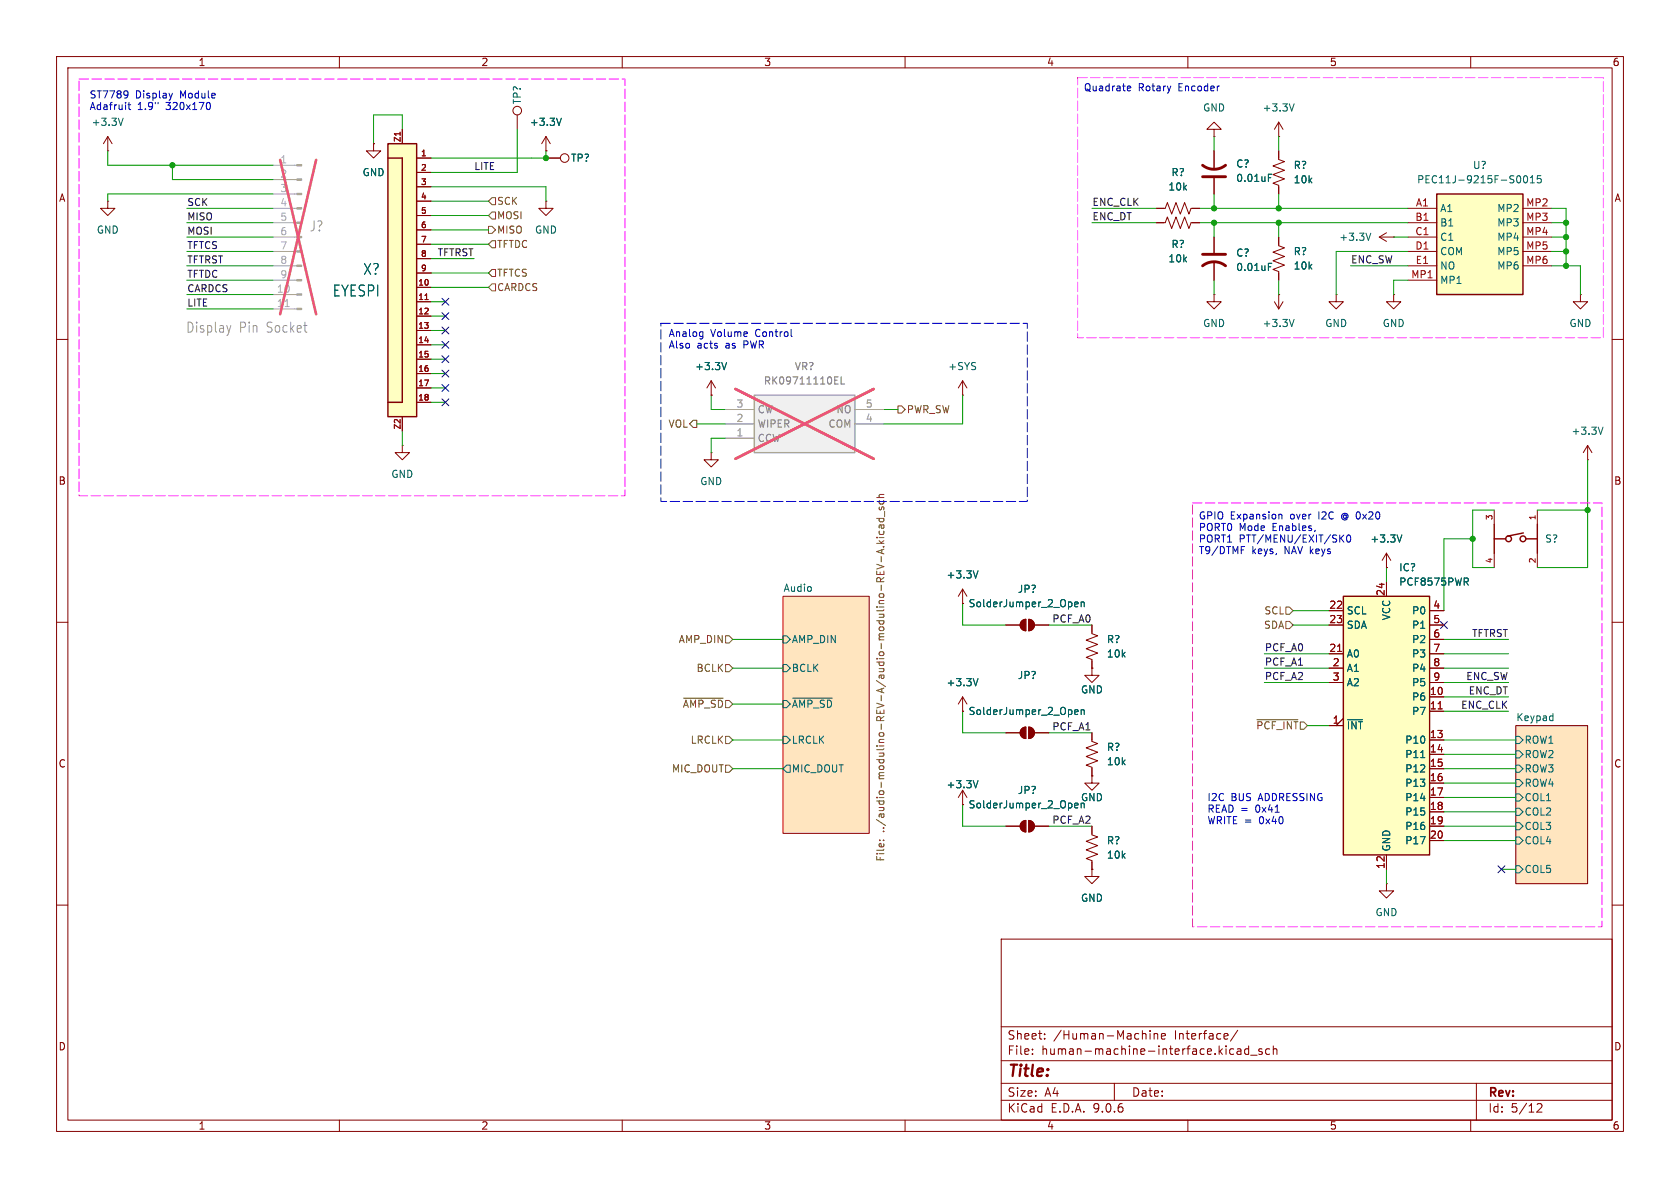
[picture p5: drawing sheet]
<svg xmlns="http://www.w3.org/2000/svg" width="297mm" height="210mm" viewBox="0 0 297 210" stroke-linecap="round" stroke-linejoin="round" font-family="sans-serif">
<g fill="none" stroke="#840000" stroke-width=".18">
<path d="M10 10h277v190h-277zM12 12h273v186h-273zM60 10v2M110 10v2M160 10v2M210 10v2M260 10v2M214.6 26.7v3.3M214.6 31.5v2.8M214.6 41.9v2.8M214.6 46.2v3.3M226.1 41.9v1.5l1 .4-2.1 .8 2.1 .7-2.1 .8 2.1 .8-2.1 .7 1.1 .4v1.5"/>
<path d="M10 60h2M125.7 69.9h.1M125.7 67.3l-.7 1.3M125.7 67.3l.8 1.3M125.7 67.3v2.6M285 60h2M125.7 80v1.3h-1.2l1.2 1.3 1.3-1.3h-1.3M125.7 80h.1M264.2 90.2v2.5M264.2 97.8v2.5M271.8 90.2v2.5M271.8 97.8v2.5"/>
<path d="M10 110h2M177.8 110.5h2.5M180.6 109.8l.8-.3v2a1.02 1.02 0 0 1-1-.6 1.02 1.02 0 0 1 .2-1.1zM181.9 109.5a1.02 1.02 0 0 1 1 1 1.02 1.02 0 0 1-1 1zM182.9 110.5h2.5M285 110h2M170.2 139.7l-.8 1.3M170.2 139.7l.7 1.3M170.2 139.7v2.5M268 128.3h12.7v27.9h-12.7zM170.2 142.2h.1M177.8 146.1h2.5"/>
<path d="M180.6 145.3l.8-.3v2.1a1.02 1.02 0 0 1-1-.7 1.02 1.02 0 0 1 .2-1.1zM181.9 145a1.02 1.02 0 0 1 1 1.1 1.02 1.02 0 0 1-1 1zM182.9 146.1h2.5M245.1 156.2v1.3h1.3l-1.3 1.3-1.3-1.3h1.3M245.1 156.2h.1M10 160h2M177 166h108v32h-108zM285 160h2M60 198v2M110 198v2M160 198v2M177 194.5h108"/>
<path d="M177 191.5h108M177 187.5h108M177 181.5h108M182.5 186.3v.1M182.5 185.5v.1M184.7 183.6v.1M184.7 182.8v.1M197 191.5v3M203.3 182.2v.1M203.3 182.7v1M204 182.7v1M204 182.8l.2-.1 .4 .1 .1 .9"/>
<path d="M205.3 183.2l.7-.1v-.3l-.5-.1-.2 .2 .1 .7h.6M210 198v2M218.7 185.5h.6l.1 .9M218.8 182.1l-1.3 2M219.4 185.8h-.5a.29 .29 0 0 0-.2 .3 .29 .29 0 0 0 .2 .3l.5-.1M220.7 185.5l-.4-.1-.3 .3v.4l.2 .2h.5M220.7 184.9v1.5M221.1 186.5h1.1M223.1 185.5l-.4-.1-.2 .2 .1 .2 .5 .2v.3h-.6M224.5 185.5l-.5-.1-.3 .3v.4l.2 .2h.6M225.1 185.5l.2-.1 .4 .1v.9M225.1 184.9v1.5"/>
<path d="M260 198v2M261 191.5v6.5M271.7 195.2l.6-.1 .2 .1 .1 .3-.9 1.1h.9"/>
</g>
<g fill="#ffe5bf" stroke="#ffe5bf" stroke-width=".18">
<path d="M268 128.3h12.7v27.9h-12.7z"/>
<path d="M138.4 105.4h15.3v41.9h-15.3z"/>
</g>
<g fill="none" stroke="#006464" stroke-width=".18">
<path d="M224.2 31.4h.5M224.2 30.8h.6M224.2 47.2h.5M224.2 46.6h.6M128.5 64.1l-.5 1.2M138.4 112.4h.7l.6 .6-.6 .7h-.7zM138.4 117.5h.7l.6 .6-.6 .6h-.7zM190 106.8l.6-.1-.1-.2-.3-.1-.2 .2v.6h.5M191.1 106.5l.2-.1 .3 .1 .1 .8M191.1 106.4v.9M138.4 123.8h.7l.6 .7-.6 .6h-.7zM138.4 130.2h.7l.6 .6-.6 .6h-.7z"/>
<path d="M139.1 135.3h.6v1.2h-.6l-.7-.6zM140.1 123.4h7M172.9 138l-.4 1.3M268 132.7h.6l.6 .7-.6 .6h-.6zM268 135.3h.6l.6 .6-.6 .6h-.6zM268 137.8h.6l.6 .6-.6 .7h-.6zM268 130.2h.6l.6 .6-.6 .6h-.6zM274.4 126.5l.1 .1M274.5 126.1v1.3M274.5 127.3l-.1 .1M190.5 142h-.3l-.2 .2v.6h.5M190.6 142.3l-.6 .1"/>
<path d="M191.1 142v.8M191.7 142.2v.6M268 142.9h.6l.6 .6-.6 .6h-.6zM268 148h.6l.6 .6-.6 .6h-.6zM268 145.4h.6l.6 .7-.6 .6h-.6zM268 140.3h.6l.6 .7-.6 .6h-.6zM268 153h.6l.6 .7-.6 .6h-.6z"/>
</g>
<path d="M138.4 105.4h15.3v41.9h-15.3z" fill="none" stroke="#c20000" stroke-width=".18"/>
<g fill="none" stroke="#725600" stroke-width=".18">
<path d="M155 99.7l1.3 .5-1.3 .4M155 96.1h1.3M155 95h.1M155 91.6h1.3M155 88h1.3M155.4 95.6l.5 .5M155.4 95h.9M155.5 93.9l-.1 .3 .3 .3 .5-.1v-.5M155.5 88.5l-.1 .4 .3 .2 .5-.1v-.5M155.5 89.6l-.1 .3 .2 .2h.2l.1-.5h.3v.5M155.5 91.6l-.1 .4 .3 .2 .5-.1v-.5M155.7 92.8l.1 .4 .2 .2 .3-.2-.1-.4"/>
<path d="M155.8 98.4v.9M155.9 97.2v.6M156.1 96.7h.2M156.3 97.1l-1.3 .4 1.3 .4M156.3 95.6l-.5 .3M156.3 87.4l-.8 .1-.1 .3 .1 .2M156.3 92.8l-.8 .1v.4M156.4 90.4v.9M155.5 148.6h.1M156.1 148.6h.2"/>
</g>
<path d="M212.6 29.2a3.3 3.3 0 0 0 4.1 0M212.6 31.2h4.1M212.6 47a3.3 3.3 0 0 1 4.1 0M212.6 45h4.1" fill="none" stroke="#840000" stroke-width=".51"/>
<g fill="#840000" stroke="#840000" stroke-width=".18">
<path d="M180.6 109.8l.8-.3v2a1.02 1.02 0 0 1-1-.6 1.02 1.02 0 0 1 .2-1.1z"/>
<path d="M181.9 109.5a1.02 1.02 0 0 1 1 1 1.02 1.02 0 0 1-1 1z"/>
<path d="M180.6 145.3l.8-.3v2.1a1.02 1.02 0 0 1-1-.7 1.02 1.02 0 0 1 .2-1.1z"/>
<path d="M181.9 145a1.02 1.02 0 0 1 1 1.1 1.02 1.02 0 0 1-1 1z"/>
</g>
<g fill="none" stroke="#840000" stroke-width=".25">
<path d="M264.2 92.7v5.1M264.2 95.3h2M269.3 94.2l-2.8 .6M269.8 95.3h2M271.8 92.7v5.1"/>
<circle cx="266.7" cy="95.3" r=".51"/>
<circle cx="269.2" cy="95.3" r=".51"/>
</g>
<path d="M133.3 69.9h17.8v10.1h-17.8z" fill="#f0f0f0"/>
<path d="M133.3 69.9h17.8v10.1h-17.8z" fill="none" stroke="#a1a1a1" stroke-width=".25"/>
<g fill="none" stroke="#a1a1a1" stroke-width=".18">
<path d="M48.3 29.2h4.2M48.3 31.8h4.2M48.3 34.3h4.2M48.3 36.8h4.2M48.3 39.4h4.2M48.3 41.9h4.2M48.3 44.5h4.2M48.3 47h4.2M48.3 49.5h4.2M48.3 52.1h4.2M48.3 54.6h4.2M128.3 72.4h5"/>
<path d="M128.3 74.9h5M128.3 77.5h5M151.1 72.4h5.1M151.1 74.9h5.1"/>
</g>
<path d="M40.8 57.5l-.3 1.2M147.6 67.9h.6M147.6 66.6h.6M148.7 66.6v1.3h.6" fill="none" stroke="#989898" stroke-width=".18"/>
<path d="M49.5 28.3l6.4 27.3M55.9 28.3l-6.4 27.3M130 68.8l24.5 12.3M154.5 68.8l-24.5 12.3" fill="none" stroke="#e65255" stroke-width=".46"/>
<g fill="none" stroke="#840000" stroke-width=".18">
<path d="M19 26.7h.1M19 35.6v1.2h-1.2l1.2 1.3 1.3-1.3h-1.3M19 35.6h.1M19 24.1l-.7 1.3M19 24.1l.8 1.3M19 24.1v2.6M66 25.4v1.3h1.3l-1.3 1.2-1.2-1.2h1.2M66 25.4h.1M96.5 26.7h.1M96.5 27.9h2.6M96.5 24.1l.8 1.3M96.5 24.1l-.7 1.3"/>
<path d="M96.5 24.1v2.6M236.2 52.1v1.2h-1.3l1.3 1.3 1.3-1.3h-1.3M236.2 52.1h.1M170.2 69.9h.1M170.2 67.3v2.6M170.2 67.3l-.8 1.3M170.2 67.3l.7 1.3M193 110.5v1.5l1.1 .4-2.1 .8 2.1 .7-2.1 .8 2.1 .7-2.1 .8 1 .4v1.5M193 118.1v1.3h1.3l-1.3 1.3-1.2-1.3h1.2M193 118.1h.1M170.2 125.7h.1M170.2 123.2l-.8 1.3"/>
<path d="M170.2 123.2l.7 1.3M170.2 123.2v2.5M193 137.2v1.2h1.3l-1.3 1.3-1.2-1.3h1.2M193 137.2h.1M193 129.5v1.6l1.1 .3-2.1 .8 2.1 .8-2.1 .7 2.1 .8-2.1 .8 1 .3v1.6M193 146.1v1.5l1.1 .4-2.1 .7 2.1 .8-2.1 .7 2.1 .8-2.1 .8 1 .3v1.6M193 153.7v1.2h1.3l-1.3 1.3-1.2-1.3h1.2M193 153.7h.1"/>
<circle cx="99.8" cy="27.9" r=".76"/>
</g>
<path d="M21.8 20.9l-.5 1.3M99.2 20.9l-.4 1.3M172.9 120l-.4 1.2" fill="none" stroke="#006464" stroke-width=".18"/>
<g fill="#a1a1a1" stroke="#a1a1a1" stroke-width=".18">
<path d="M52.5 29.1h.8v.2h-.8z"/>
<path d="M52.5 31.6h.8v.3h-.8z"/>
<path d="M52.5 34.2h.8v.2h-.8z"/>
<path d="M52.5 36.7h.8v.3h-.8z"/>
<path d="M52.5 39.2h.8v.3h-.8z"/>
<path d="M52.5 41.8h.8v.2h-.8z"/>
<path d="M52.5 44.3h.8v.3h-.8z"/>
<path d="M52.5 46.9h.8v.2h-.8z"/>
<path d="M52.5 49.4h.8v.3h-.8z"/>
<path d="M52.5 51.9h.8v.3h-.8z"/>
<path d="M52.5 54.5h.8v.2h-.8z"/>
</g>
<path d="M50.4 54.2h.7" fill="none" stroke="#aaa" stroke-width=".18"/>
<path d="M68.6 25.4h5.1v48.3h-5.1z" fill="#ffffc2"/>
<path d="M68.6 25.4h5.1v48.3h-5.1zM68.6 27.9h2.5v43.2h-2.5" fill="none" stroke="#840000" stroke-width=".25"/>
<g fill="none" stroke="#840000" stroke-width=".18">
<path d="M71.1 22.9v2.5M73.7 38.1h2.5M73.7 35.6h2.5M73.7 33h2.5M73.7 30.5h2.5M73.7 27.9h2.5M91.4 20.3v2.6M96.5 35.6v1.2h1.3l-1.3 1.3-1.3-1.3h1.3M96.5 35.6h.1M204.5 39.4h1.5l.4-1 .7 2 .8-2 .8 2 .7-2 .8 2 .4-1h1.5M204.5 36.8h1.5l.4-1 .7 2 .8-2 .8 2 .7-2 .8 2 .4-1h1.5M226.1 26.7v1.5l1 .4-2.1 .7 2.1 .8-2.1 .8 2.1 .7-2.1 .8 1.1 .4v1.5"/>
<path d="M73.7 58.4h2.5M73.7 55.9h2.5M73.7 53.3h2.5M73.7 50.8h2.5M73.7 48.3h2.5M73.7 45.7h2.5M73.7 43.2h2.5M73.7 40.6h2.5M214.6 52.1v1.2h-1.2l1.2 1.3 1.3-1.3h-1.3M214.6 52.1h.1M225.3 53.3l.8 1.3M226.1 52.1h.1"/>
<path d="M226.1 52.1v2.5M226.8 53.3l-.7 1.3M279.4 52.1v1.2h1.3l-1.3 1.3-1.3-1.3h1.3M279.4 52.1h.1M71.1 78.7v1.3h1.3l-1.3 1.3-1.3-1.3h1.3M71.1 78.7h.1M71.1 73.7v2.5M73.7 71.1h2.5M73.7 68.6h2.5M73.7 66h2.5M73.7 63.5h2.5M73.7 61h2.5"/>
<path d="M280.7 78.7l-.8 1.3M280.7 78.7l.7 1.3M280.7 78.7v2.6M245.1 97.8l-.8 1.3M245.1 97.8l.8 1.3M245.1 97.8v2.5M280.7 81.3h.1M245.1 100.3h.1"/>
<circle cx="91.4" cy="19.6" r=".76"/>
</g>
<path d="M70.7 23.4v.5M75.1 53h.6" fill="none" stroke="#a90000" stroke-width=".18"/>
<path d="M228.8 56.5l-.4 1.2M283.4 75.5l-.4 1.3M247.8 94.6l-.4 1.2" fill="none" stroke="#006464" stroke-width=".18"/>
<path d="M254 34.3h15.2v17.8h-15.2z" fill="#ffffc2"/>
<path d="M254 34.3h15.2v17.8h-15.2z" fill="none" stroke="#840000" stroke-width=".25"/>
<g fill="none" stroke="#840000" stroke-width=".18">
<path d="M214.6 22.9h-1.2l1.2-1.3 1.3 1.3h-1.3v1.2M214.6 24.1h.1M226.1 24.1h.1M226.1 21.6l-.8 1.3M226.1 21.6l.7 1.3M226.1 21.6v2.5M248.9 36.8h5.1M248.9 39.4h5.1M269.2 36.8h5.1M269.2 39.4h5.1M243.8 41.9h2.6M243.8 41.9l1.3 .8"/>
<path d="M245.1 41.1l-1.3 .8M246.4 52.1v1.2h-1.3l1.3 1.3 1.2-1.3h-1.2M246.4 52.1h.1M246.4 41.9h.1M248.9 41.9h5.1M248.9 44.5h5.1M248.9 47h5.1M248.9 49.5h5.1M269.2 41.9h5.1M269.2 44.5h5.1M269.2 47h5.1M170.2 106.7h.1"/>
<path d="M170.2 104.1l-.8 1.3M170.2 104.1l.7 1.3M170.2 104.1v2.6M177.8 129.5h2.5M180.6 128.8l.8-.3v2.1a1.02 1.02 0 0 1-1-.7 1.02 1.02 0 0 1 .2-1.1zM181.9 128.5a1.02 1.02 0 0 1 1 1 1.02 1.02 0 0 1-1 1.1zM182.9 129.5h2.5"/>
</g>
<path d="M228.8 18.4l-.4 1.2M268.7 31.2l.1 .3-.1 .7M269.5 31.2l.1-.1a.68 .68 0 0 1 .5 .6 .68 .68 0 0 1-.5 .6l-.1-.1-.2-.4zM270.5 32.3h.8M270.5 31.4l.4-.3v1.2M272.4 31.1h-.6l-.1 .6 .2-.2 .5 .1 .1 .2-.1 .4-.2 .1-.5-.1M242.3 41.2l-.4 1.3M172.9 100.9l-.4 1.3M190 125.9l.6-.1-.1-.3h-.3l-.2 .1v.6h.5M191.1 125.6l.2-.1h.3l.1 .8M191.1 125.5v.8" fill="none" stroke="#006464" stroke-width=".18"/>
<g fill="#840000" stroke="#840000" stroke-width=".18">
<path d="M180.6 128.8l.8-.3v2.1a1.02 1.02 0 0 1-1-.7 1.02 1.02 0 0 1 .2-1.1z"/>
<path d="M181.9 128.5a1.02 1.02 0 0 1 1 1 1.02 1.02 0 0 1-1 1.1z"/>
</g>
<path d="M237.5 105.4h15.2v45.7h-15.2z" fill="#ffffc2"/>
<path d="M237.5 105.4h15.2v45.7h-15.2z" fill="none" stroke="#840000" stroke-width=".25"/>
<g fill="none" stroke="#840000" stroke-width=".18">
<path d="M66 25.4h.1M71.1 22.9v2.5M73.7 38.1h2.5M73.7 35.6h2.5M73.7 33h2.5M73.7 30.5h2.5M73.7 27.9h2.5M96.5 26.7h.1M96.5 27.9h2.6M204.5 36.8h1.2M204.5 39.4h1.2M210.8 36.8h1.3"/>
<path d="M210.8 39.4h1.3M214.6 26.7v3.3M214.6 31.5v2.8M226.1 26.7v1.2M226.1 33v1.3M73.7 58.4h2.5M73.7 55.9h2.5M73.7 53.3h2.5M73.7 50.8h2.5M73.7 48.3h2.5M73.7 45.7h2.5M73.7 43.2h2.5"/>
<path d="M73.7 40.6h2.5M214.6 41.9v2.8M214.6 46.2v3.3M226.1 41.9v1.3M226.1 48.3v1.2M71.1 73.7v2.5M73.7 71.1h2.5M73.7 68.6h2.5M73.7 66h2.5M73.7 63.5h2.5M73.7 61h2.5M125.7 69.9h.1"/>
<path d="M170.2 106.7h.1M177.8 110.5h2.5M182.9 110.5h2.5M193 118.1h.1M193 110.5v1.3M193 116.8v1.3M234.9 108h2.6M234.9 110.5h2.6M234.9 115.6h2.6M234.9 118.1h2.6M245.1 100.3h.1M245.1 102.9v2.5"/>
<path d="M252.7 108h2.6M252.7 110.5h2.6M252.7 115.6h2.6M252.7 118.1h2.6M252.7 113h2.6M170.2 125.7h.1M177.8 129.5h2.5M182.9 129.5h2.5M193 137.2h.1M193 129.5v1.3M193 135.9v1.3M234.9 120.7h2.6"/>
<path d="M234.9 128.3h2.6M237.5 127l-1.3 1.3M252.7 120.7h2.6M252.7 123.2h2.6M252.7 125.7h2.6M252.7 130.8h2.6M252.7 133.4h2.6M252.7 135.9h2.6M252.7 138.4h2.6M170.2 142.2h.1M177.8 146.1h2.5M182.9 146.1h2.5"/>
<path d="M193 153.7h.1M193 146.1v1.2M193 152.4v1.3M245.1 151.1v2.6M252.7 141h2.6M252.7 143.5h2.6M252.7 146.1h2.6M252.7 148.6h2.6"/>
</g>
<path d="M70.7 23.4v.5M75.1 53h.6M236.5 115.2h.7M254.2 125.3h.8" fill="none" stroke="#a90000" stroke-width=".18"/>
<g fill="none" stroke="#006464" stroke-width=".18">
<path d="M99.2 20.9l-.4 1.3M224.2 31.4h.5M224.2 30.8h.6M224.2 47.2h.5M224.2 46.6h.6M128.5 64.1l-.5 1.2M247.8 94.6l-.4 1.2M172.9 100.9l-.4 1.3M172.9 120l-.4 1.2M190 106.8l.6-.1-.1-.2-.3-.1-.2 .2v.6h.5M191.1 106.4v.9M191.1 106.5l.2-.1 .3 .1 .1 .8"/>
<path d="M259.2 102.8l.4 .6M259.3 102.2l.3 .2-.1 .3-.2 .1M172.9 138l-.4 1.3M190 125.9l.6-.1-.1-.3h-.3l-.2 .1v.6h.5M191.1 125.6l.2-.1h.3l.1 .8M191.1 125.5v.8M238.2 127.2h2.7M251.2 133.9h.7M190.5 142h-.3l-.2 .2v.6h.5M190.6 142.3l-.6 .1M191.1 142v.8M191.7 142.2v.6"/>
</g>
<g fill="none" stroke="#725600" stroke-width=".18">
<path d="M87 34.9h.6v1.3h-.6l-.6-.6zM87 37.5h.6v1.2h-.6l-.6-.6zM86.4 40h.6l.6 .6-.6 .7h-.6zM87 42.6h.6v1.2h-.6l-.6-.6zM87 47.6h.6v1.3h-.6l-.6-.6zM87 50.2h.6v1.2h-.6l-.6-.6zM122.6 74.3h.6v1.3h-.6l-.7-.7zM158.7 71.8h.7l.6 .6-.6 .6h-.7zM128.3 117.5h.6l.6 .6-.6 .6h-.6zM128.3 112.4h.6l.6 .6-.6 .7h-.6zM227.3 109.9h.7l.6 .6-.6 .6h-.7zM227.3 107.3h.7l.6 .7-.6 .6h-.7z"/>
<path d="M120.8 123.4h7.1M128.3 130.2h.6l.6 .6-.6 .6h-.6zM128.3 135.3h.6l.6 .6-.6 .6h-.6zM222.2 127.2h7.3"/>
</g>
<g fill="none" stroke="#009600" stroke-width=".18">
<path d="M19 26.7v2.5h29.3M30.5 29.2v2.6h17.8M33 39.4h15.3M33 36.8h15.3M48.3 34.3h-29.3v1.3M71.1 22.9v-2.6h-5.1v5.1M76.2 33h20.3v2.6M76.2 38.1h10.2M76.2 35.6h10.2M91.4 22.9v7.6h-15.2M96.5 26.7v1.2h-20.3M193 39.4h11.5"/>
<path d="M193 36.8h11.5M212.1 39.4h36.8M212.1 36.8h36.8M214.6 24.1v2.6M214.6 34.3v2.5M214.6 39.4v2.5M226.1 24.1v2.6M226.1 34.3v2.5M226.1 39.4v2.5M274.3 36.8h2.6v10.2M274.3 39.4h2.6M33 49.5h15.3"/>
<path d="M33 47h15.3M33 41.9h15.3M33 44.5h15.3M33 52.1h15.3M33 54.6h15.3M76.2 45.7h7.6M76.2 40.6h10.2M76.2 43.2h10.2M76.2 55.9h2.5M76.2 50.8h10.2M76.2 53.3h2.5M76.2 48.3h10.2"/>
<path d="M76.2 58.4h2.5M214.6 49.5v2.6M226.1 49.5v2.6M238.8 47h10.1M246.4 41.9h2.5M248.9 49.5h-2.5v2.6M248.9 44.5h-12.7v7.6M274.3 47h5.1v5.1M274.3 41.9h2.6M274.3 44.5h2.6M71.1 76.2v2.5M76.2 71.1h2.5"/>
<path d="M76.2 66h2.5M76.2 68.6h2.5M76.2 63.5h2.5M76.2 61h2.5M123.2 74.9h5.1M125.7 69.9v2.5h2.6M128.3 77.5h-2.6v2.5M156.2 72.4h2.5M170.2 69.9v5h-14M260.3 95.3h-5v12.7M264.2 90.2h-3.9v10.1h3.9M271.8 90.2h8.9"/>
<path d="M280.7 81.3v19h-8.9M129.5 118.1h8.9M129.5 113h8.9M170.2 106.7v3.8h7.6M185.4 110.5h7.6M223.5 115.6h11.4M223.5 118.1h11.4M228.6 108h6.3M228.6 110.5h6.3M245.1 100.3v2.6M255.3 115.6h11.4M255.3 118.1h11.4"/>
<path d="M255.3 113h11.4M129.5 135.9h8.9M129.5 124.5h8.9M129.5 130.8h8.9M170.2 125.7v3.8h7.6M185.4 129.5h7.6M223.5 120.7h11.4M231.1 128.3h3.8M255.3 120.7h11.4M255.3 138.4h12.7M255.3 135.9h12.7M255.3 130.8h12.7"/>
<path d="M255.3 125.7h11.4M255.3 123.2h11.4M255.3 133.4h12.7M170.2 142.2v3.9h7.6M185.4 146.1h7.6M245.1 153.7v2.5M255.3 146.1h12.7M255.3 141h12.7M255.3 148.6h12.7M255.3 143.5h12.7M265.4 153.7h2.6"/>
</g>
<g fill="none" stroke="#000084" stroke-width=".18">
<path d="M78.1 57.8l1.2 1.2M78.1 55.3l1.2 1.2M78.1 52.7l1.2 1.2M79.3 57.8l-1.2 1.2M79.3 55.3l-1.2 1.2M79.3 52.7l-1.2 1.2M78.1 70.5l1.2 1.2M78.1 62.9l1.2 1.2M78.1 68l1.2 1.2M78.1 60.4l1.2 1.2M78.1 65.4l1.2 1.2M79.3 70.5l-1.2 1.2"/>
<path d="M79.3 62.9l-1.2 1.2M79.3 68l-1.2 1.2M79.3 60.4l-1.2 1.2M79.3 65.4l-1.2 1.2M254.7 109.9l1.2 1.2M255.9 109.9l-1.2 1.2M264.8 153.1l1.2 1.2M266 153.1l-1.2 1.2"/>
</g>
<g fill="none" stroke="#0000c2" stroke-width=".18">
<path d="M22.4 16.1l.2 .1a1.07 1.07 0 0 1-.2 1M22.6 16.6l-.2 .2M22.6 18.5h.5M22.8 18.1v1.1l.3 .2M30.5 16.5l-.3 .8M37.1 18.3v.8l-.3 .3M199.4 16h.4M199.4 15.3l.3-.1 .2 .3-.6 .1M123.9 58.6l.4 .1M124.3 58.6v1.1l-.3 .2M124.3 59.4l-.4 .1M139.9 58.2v1.1l.1 .2"/>
<path d="M226.1 91h.5v.8M232.5 93.7l-.1 .3M237 95.1l.6 .7M237.3 90.9a.58 .58 0 0 0 0 .9M237.6 94.6l-.7 .7M238.2 94.7l.2-.1a.68 .68 0 0 1 .4 .6 .68 .68 0 0 1-.4 .6l-.2-.1-.1-.3zM225.4 143.6h.8"/>
</g>
<path d="M14 14h96.5v73.6h-96.5zM190.5 13.7h93v46h-93zM210.8 88.9h72.4v74.9h-72.4z" fill="none" stroke="#f0f" stroke-width=".18" stroke-dasharray="1.7 .6"/>
<path d="M116.8 57.2h64.8v31.4h-64.8z" fill="none" stroke="#00f" stroke-width=".18" stroke-dasharray="1.7 .6"/>
<path d="M147.6 67.9h.6M147.6 66.6h.6M148.7 66.6v1.3h.6" fill="none" stroke="#989898" stroke-width=".18"/>
<path d="M128.3 72.4h5M128.3 74.9h5M128.3 77.5h5M151.1 72.4h5.1M151.1 74.9h5.1" fill="none" stroke="#a1a1a1" stroke-width=".18"/>
<path d="M130 68.8l24.5 12.3M154.5 68.8l-24.5 12.3" fill="none" stroke="#e65255" stroke-width=".46"/>
<g fill="#009600" stroke="#009600" stroke-width=".18">
<circle cx="280.7" cy="90.2" r=".46"/>
<circle cx="260.3" cy="95.3" r=".46"/>
<circle cx="96.5" cy="27.9" r=".46"/>
<circle cx="214.6" cy="36.8" r=".46"/>
<circle cx="214.6" cy="39.4" r=".46"/>
<circle cx="226.1" cy="36.8" r=".46"/>
<circle cx="226.1" cy="39.4" r=".46"/>
<circle cx="30.5" cy="29.2" r=".46"/>
<circle cx="276.9" cy="41.9" r=".46"/>
<circle cx="276.9" cy="39.4" r=".46"/>
<circle cx="276.9" cy="44.5" r=".46"/>
<circle cx="276.9" cy="47" r=".46"/>
</g>
<text font-size="2.8" fill="#840000" x="178" y="190.9">Title:</text>
<g font-size="2.7" fill="#006464">
<text x="58.7" y="52.6">EYESPI</text>
<text x="64.1" y="48.8">X?</text>
</g>
<g font-size="2.5" fill="#989898">
<text x="54.7" y="41.1">J?</text>
<text x="32.8" y="59">Display</text>
<text x="42.3" y="59">Pin</text>
<text x="47.2" y="59">Socket</text>
</g>
<g font-size="2.1" fill="#840000">
<text x="178" y="184">Sheet:</text>
<text x="186.2" y="184">/Human-Machine</text>
<text x="207.7" y="184">Interface/</text>
<text x="178" y="186.7">File:</text>
<text x="184.1" y="186.7">human-machine-interface.kicad_sch</text>
<text x="178" y="196.9">KiCad</text>
<text x="178" y="194.1">Size:</text>
<text x="184.7" y="194.1">A4</text>
<text x="185.7" y="196.9">E.D.A.</text>
<text x="193.3" y="196.9">9.0.6</text>
<text x="200" y="194.1">Date:</text>
<text x="263" y="194.3">Rev:</text>
<text x="263" y="196.9">Id:</text>
<text x="267.1" y="196.9">5/12</text>
</g>
<g font-size="1.8" fill="#840000">
<text x="35" y="11.9">1</text>
<text x="85" y="11.9">2</text>
<text x="135" y="11.9">3</text>
<text x="185" y="11.9">4</text>
<text x="235" y="11.9">5</text>
<text x="285" y="11.9">6</text>
<text x="10.3" y="35.9">A</text>
<text x="285.3" y="35.9">A</text>
<text x="10.3" y="85.9">B</text>
<text x="285.3" y="85.9">B</text>
<text x="10.3" y="135.9">C</text>
<text x="285.3" y="135.9">C</text>
<text x="10.3" y="185.9">D</text>
<text x="285.3" y="185.9">D</text>
<text x="35" y="199.9">1</text>
<text x="85" y="199.9">2</text>
<text x="135" y="199.9">3</text>
<text x="185" y="199.9">4</text>
<text x="235" y="199.9">5</text>
<text x="285" y="199.9">6</text>
</g>
<g font-size="1.8" fill="#0000c2">
<text x="15.7" y="17.7">ST7789</text>
<text x="23.9" y="17.7">Display</text>
<text x="31.9" y="17.7">Module</text>
<text x="191.5" y="16.5">Quadrate</text>
<text x="201.2" y="16.5">Rotary</text>
<text x="208.4" y="16.5">Encoder</text>
<text x="15.7" y="19.8">Adafruit</text>
<text x="24.3" y="19.8">1.9&quot;</text>
<text x="29.5" y="19.8">320x170</text>
<text x="118.1" y="59.9">Analog</text>
<text x="125.6" y="59.9">Volume</text>
<text x="133.6" y="59.9">Control</text>
<text x="118.1" y="61.9">Also</text>
<text x="123.2" y="61.9">acts</text>
<text x="128.4" y="61.9">as</text>
<text x="131.7" y="61.9">PWR</text>
<text x="211.8" y="92.2">GPIO Expansion</text>
<text x="211.8" y="94.2">PORT0</text>
<text x="219.1" y="94.2">Mode</text>
<text x="225.1" y="94.2">Enables,</text>
<text x="228.2" y="92.2">over</text>
<text x="233.4" y="92.2">I2C</text>
<text x="237.6" y="92.2">@ 0x20</text>
<text x="211.8" y="96.2">PORT1</text>
<text x="211.8" y="98.3">T9/DTMF</text>
<text x="219.1" y="96.2">PTT/MENU/EXIT/SK0</text>
<text x="221.3" y="98.3">keys,</text>
<text x="227.2" y="98.3">NAV keys</text>
<text x="213.4" y="141.9">I2C</text>
<text x="213.4" y="144">READ =</text>
<text x="217.6" y="141.9">BUS</text>
<text x="222.1" y="144">0x41</text>
<text x="222.6" y="141.9">ADDRESSING</text>
<text x="213.4" y="146">WRITE =</text>
<text x="222.7" y="146">0x40</text>
</g>
<g font-size="1.8" fill="#006464">
<text x="16.1" y="22.5">+3.3V</text>
<text x="92.3" y="18.5" transform="rotate(-90 92.3 18.5)">TP?</text>
<text x="93.6" y="22.5">+3.3V</text>
<text x="212.6" y="19.9">GND</text>
<text x="223.1" y="19.9">+3.3V</text>
<text x="100.8" y="28.8">TP?</text>
<text x="218.4" y="29.8">C?</text>
<text x="64" y="31.3">GND</text>
<text x="206.5" y="33.9">10k</text>
<text x="207" y="31.3">R?</text>
<text x="218.4" y="32.4">0.01uF</text>
<text x="228.6" y="32.6">10k</text>
<text x="228.6" y="30.1">R?</text>
<text x="250.4" y="32.6">PEC11J-9215F-S0015</text>
<text x="260.3" y="30.1">U?</text>
<text x="17" y="41.5">GND</text>
<text x="94.5" y="41.5">GND</text>
<text x="254.5" y="37.7">A1</text>
<text x="254.5" y="40.2">B1</text>
<text x="264.6" y="37.7">MP2</text>
<text x="264.6" y="40.2">MP3</text>
<text x="206.5" y="46.6">10k</text>
<text x="207" y="44">R?</text>
<text x="218.4" y="45.6">C?</text>
<text x="228.6" y="47.9">10k</text>
<text x="228.6" y="45.3">R?</text>
<text x="236.7" y="42.8">+3.3V</text>
<text x="254.5" y="42.8">C1</text>
<text x="254.5" y="45.3">COM</text>
<text x="254.5" y="47.9">NO</text>
<text x="264.6" y="42.8">MP4</text>
<text x="264.6" y="45.3">MP5</text>
<text x="264.6" y="47.9">MP6</text>
<text x="218.4" y="48.1">0.01uF</text>
<text x="254.5" y="50.4">MP1</text>
<text x="212.6" y="58">GND</text>
<text x="223.1" y="58">+3.3V</text>
<text x="234.2" y="58">GND</text>
<text x="244.3" y="58">GND</text>
<text x="277.4" y="58">GND</text>
<text x="122.8" y="65.6">+3.3V</text>
<text x="167.5" y="65.6">+SYS</text>
<text x="277.7" y="77.1">+3.3V</text>
<text x="69.1" y="84.7">GND</text>
<text x="123.7" y="86">GND</text>
<text x="242.2" y="96.1">+3.3V</text>
<text x="247.3" y="101.2">IC?</text>
<text x="273.1" y="96.1">S?</text>
<text x="138.4" y="104.7">Audio</text>
<text x="167.2" y="102.5">+3.3V</text>
<text x="171.1" y="107.5">SolderJumper_2_Open</text>
<text x="179.8" y="105">JP?</text>
<text x="247.3" y="103.7">PCF8575PWR</text>
<text x="139.9" y="113.9">AMP_DIN</text>
<text x="195.6" y="113.9">R?</text>
<text x="238" y="108.8">SCL</text>
<text x="238" y="111.4">SDA</text>
<text x="246" y="109.7" transform="rotate(-90 246 109.7)">VCC</text>
<text x="249.5" y="108.8">P0</text>
<text x="249.5" y="111.4">P1</text>
<text x="249.5" y="113.9">P2</text>
<text x="139.9" y="119">BCLK</text>
<text x="195.6" y="116.4">10k</text>
<text x="238" y="116.4">A0</text>
<text x="238" y="119">A1</text>
<text x="249.5" y="116.4">P3</text>
<text x="249.5" y="119">P4</text>
<text x="139.9" y="125.3">~{AMP_SD}</text>
<text x="167.2" y="121.5">+3.3V</text>
<text x="179.8" y="120.2">JP?</text>
<text x="191" y="122.8">GND</text>
<text x="238" y="121.5">A2</text>
<text x="249.5" y="121.5">P5</text>
<text x="249.5" y="124.1">P6</text>
<text x="139.9" y="131.7">LRCLK</text>
<text x="171.1" y="126.6">SolderJumper_2_Open</text>
<text x="238" y="129.1">~{INT}</text>
<text x="248.3" y="131.7">P10</text>
<text x="249.5" y="126.6">P7</text>
<text x="268" y="127.6">Keypad</text>
<text x="269.4" y="131.7">ROW1</text>
<text x="139.9" y="136.8">MIC_DOUT</text>
<text x="195.6" y="135.5">10k</text>
<text x="195.6" y="132.9">R?</text>
<text x="248.3" y="134.2">P11</text>
<text x="248.3" y="136.8">P12</text>
<text x="269.4" y="134.2">ROW2</text>
<text x="269.4" y="136.8">ROW3</text>
<text x="167.2" y="139.5">+3.3V</text>
<text x="171.1" y="143.1">SolderJumper_2_Open</text>
<text x="179.8" y="140.6">JP?</text>
<text x="191" y="141.8">GND</text>
<text x="248.3" y="139.3">P13</text>
<text x="248.3" y="141.8">P14</text>
<text x="269.4" y="139.3">ROW4</text>
<text x="269.4" y="141.8">COL1</text>
<text x="195.6" y="149.5">R?</text>
<text x="248.3" y="144.4">P15</text>
<text x="248.3" y="146.9">P16</text>
<text x="248.3" y="149.5">P17</text>
<text x="269.4" y="144.4">COL2</text>
<text x="269.4" y="149.5">COL4</text>
<text x="269.4" y="146.9">COL3</text>
<text x="195.6" y="152">10k</text>
<text x="246" y="150.6" transform="rotate(-90 246 150.6)">GND</text>
<text x="269.4" y="154.5">COL5</text>
<text x="191" y="159.6">GND</text>
<text x="243.1" y="162.2">GND</text>
</g>
<g font-size="1.8" fill="#aaa">
<text x="49.5" y="29">1</text>
<text x="49.5" y="31.5">2</text>
<text x="49.5" y="34">3</text>
<text x="49.5" y="36.6">4</text>
<text x="49.5" y="39.1">5</text>
<text x="49.5" y="41.7">6</text>
<text x="49.5" y="44.2">7</text>
<text x="49.5" y="46.7">8</text>
<text x="48.9" y="51.8">10</text>
<text x="49.5" y="49.3">9</text>
<text x="48.9" y="54.4">11</text>
<text x="130.1" y="72.1">3</text>
<text x="130.1" y="74.7">2</text>
<text x="130.1" y="77.2">1</text>
<text x="153" y="72.1">5</text>
<text x="153" y="74.7">4</text>
</g>
<g font-size="1.8" fill="#0f0f0f">
<text x="193" y="39">ENC_DT</text>
<text x="193" y="36.5">ENC_CLK</text>
<text x="238.8" y="46.6">ENC_SW</text>
<text x="185.9" y="110.1">PCF_A0</text>
<text x="223.5" y="117.8">PCF_A1</text>
<text x="223.5" y="115.2">PCF_A0</text>
<text x="223.5" y="120.3">PCF_A2</text>
<text x="258.2" y="125.4">ENC_CLK</text>
<text x="259.1" y="120.3">ENC_SW</text>
<text x="259.5" y="122.8">ENC_DT</text>
<text x="185.9" y="129.2">PCF_A1</text>
<text x="185.9" y="145.7">PCF_A2</text>
</g>
<g font-size="1.8" fill="#a90000">
<text x="250.1" y="39.1">B1</text>
<text x="250.1" y="41.7">C1</text>
<text x="250.2" y="36.6">A1</text>
<text x="269.7" y="36.6">MP2</text>
<text x="269.7" y="39.1">MP3</text>
<text x="269.7" y="41.7">MP4</text>
<text x="250.1" y="44.2">D1</text>
<text x="250.2" y="46.7">E1</text>
<text x="269.7" y="44.2">MP5</text>
<text x="269.7" y="46.7">MP6</text>
<text x="249.4" y="49.3">MP1</text>
<text x="234.9" y="107.7">22</text>
<text x="244.9" y="105.5" transform="rotate(-90 244.9 105.5)">24</text>
<text x="253.3" y="107.7">4</text>
<text x="234.9" y="110.2">23</text>
<text x="253.3" y="110.2">5</text>
<text x="253.3" y="112.8">6</text>
<text x="234.9" y="115.3">21</text>
<text x="235.5" y="117.9">2</text>
<text x="253.3" y="115.3">7</text>
<text x="253.3" y="117.9">8</text>
<text x="235.5" y="120.4">3</text>
<text x="252.7" y="122.9">10</text>
<text x="252.7" y="125.5">11</text>
<text x="253.3" y="120.4">9</text>
<text x="235.5" y="128">1</text>
<text x="252.7" y="130.6">13</text>
<text x="252.7" y="133.1">14</text>
<text x="252.7" y="135.6">15</text>
<text x="252.7" y="138.2">16</text>
<text x="252.7" y="140.7">17</text>
<text x="252.7" y="143.3">18</text>
<text x="252.7" y="145.8">19</text>
<text x="252.7" y="148.3">20</text>
<text x="244.9" y="153.7" transform="rotate(-90 244.9 153.7)">12</text>
</g>
<g font-size="1.8" fill="#989898">
<text x="140.4" y="65.6">VR?</text>
<text x="134.9" y="68.2">RK09711110EL</text>
<text x="133.9" y="73.3">CW</text>
<text x="133.9" y="75.8">WIPER</text>
<text x="146.4" y="75.8">COM</text>
<text x="147.8" y="73.3">NO</text>
<text x="133.9" y="78.3">CCW</text>
</g>
<g font-size="1.8" fill="#725600">
<text x="118.1" y="75.8">VOL</text>
<text x="160.2" y="73.3">PWR_SW</text>
<text x="119.9" y="113.9">AMP_DIN</text>
<text x="223.4" y="111.4">SDA</text>
<text x="223.4" y="108.8">SCL</text>
<text x="123" y="119">BCLK</text>
<text x="120.6" y="125.3">~{AMP_SD}</text>
<text x="122" y="131.7">LRCLK</text>
<text x="222" y="129.1">~{PCF_INT}</text>
<text x="118.7" y="136.8">MIC_DOUT</text>
<text x="156.7" y="147.2" transform="rotate(-90 156.7 147.2)">../audio-modulino-REV-A/audio-modulino-REV-A.kicad_sch</text>
<text x="156.7" y="152.4" transform="rotate(-90 156.7 152.4)">File:</text>
</g>
<g font-size="1.7" fill="#0f0f0f">
<text x="83.7" y="30.1">LITE</text>
<text x="33" y="36.5">SCK</text>
<text x="33" y="39">MISO</text>
<text x="33" y="41.6">MOSI</text>
<text x="33" y="44.1">TFTCS</text>
<text x="33" y="46.6">TFTRST</text>
<text x="77.3" y="45.4">TFTRST</text>
<text x="33" y="51.7">CARDCS</text>
<text x="33" y="49.2">TFTDC</text>
<text x="33" y="54.3">LITE</text>
<text x="260.2" y="112.7">TFTRST</text>
</g>
<g font-size="1.7" fill="#725600">
<text x="87.8" y="41.5">MISO</text>
<text x="87.8" y="36.4">SCK</text>
<text x="87.8" y="39">MOSI</text>
<text x="87.8" y="44">TFTDC</text>
<text x="87.8" y="49.1">TFTCS</text>
<text x="87.8" y="51.7">CARDCS</text>
</g>
<g font-size="1.4" fill="#a90000">
<text x="70.9" y="25.2" transform="rotate(-90 70.9 25.2)">Z1</text>
<text x="74.3" y="27.7">1</text>
<text x="74.3" y="35.3">4</text>
<text x="74.3" y="32.8">3</text>
<text x="74.3" y="30.2">2</text>
<text x="74.3" y="40.4">6</text>
<text x="74.3" y="37.8">5</text>
<text x="74.3" y="45.5">8</text>
<text x="74.3" y="42.9">7</text>
<text x="73.8" y="53.1">11</text>
<text x="73.8" y="50.5">10</text>
<text x="74.3" y="48">9</text>
<text x="73.8" y="58.2">13</text>
<text x="73.8" y="55.6">12</text>
<text x="73.8" y="65.8">16</text>
<text x="73.8" y="63.2">15</text>
<text x="73.8" y="60.7">14</text>
<text x="73.8" y="70.9">18</text>
<text x="73.8" y="68.3">17</text>
<text x="70.9" y="76" transform="rotate(-90 70.9 76)">Z2</text>
<text x="263.9" y="92.1" transform="rotate(-90 263.9 92.1)">3</text>
<text x="271.5" y="92.1" transform="rotate(-90 271.5 92.1)">1</text>
<text x="263.9" y="99.7" transform="rotate(-90 263.9 99.7)">4</text>
<text x="271.5" y="99.7" transform="rotate(-90 271.5 99.7)">2</text>
</g>
</svg>
